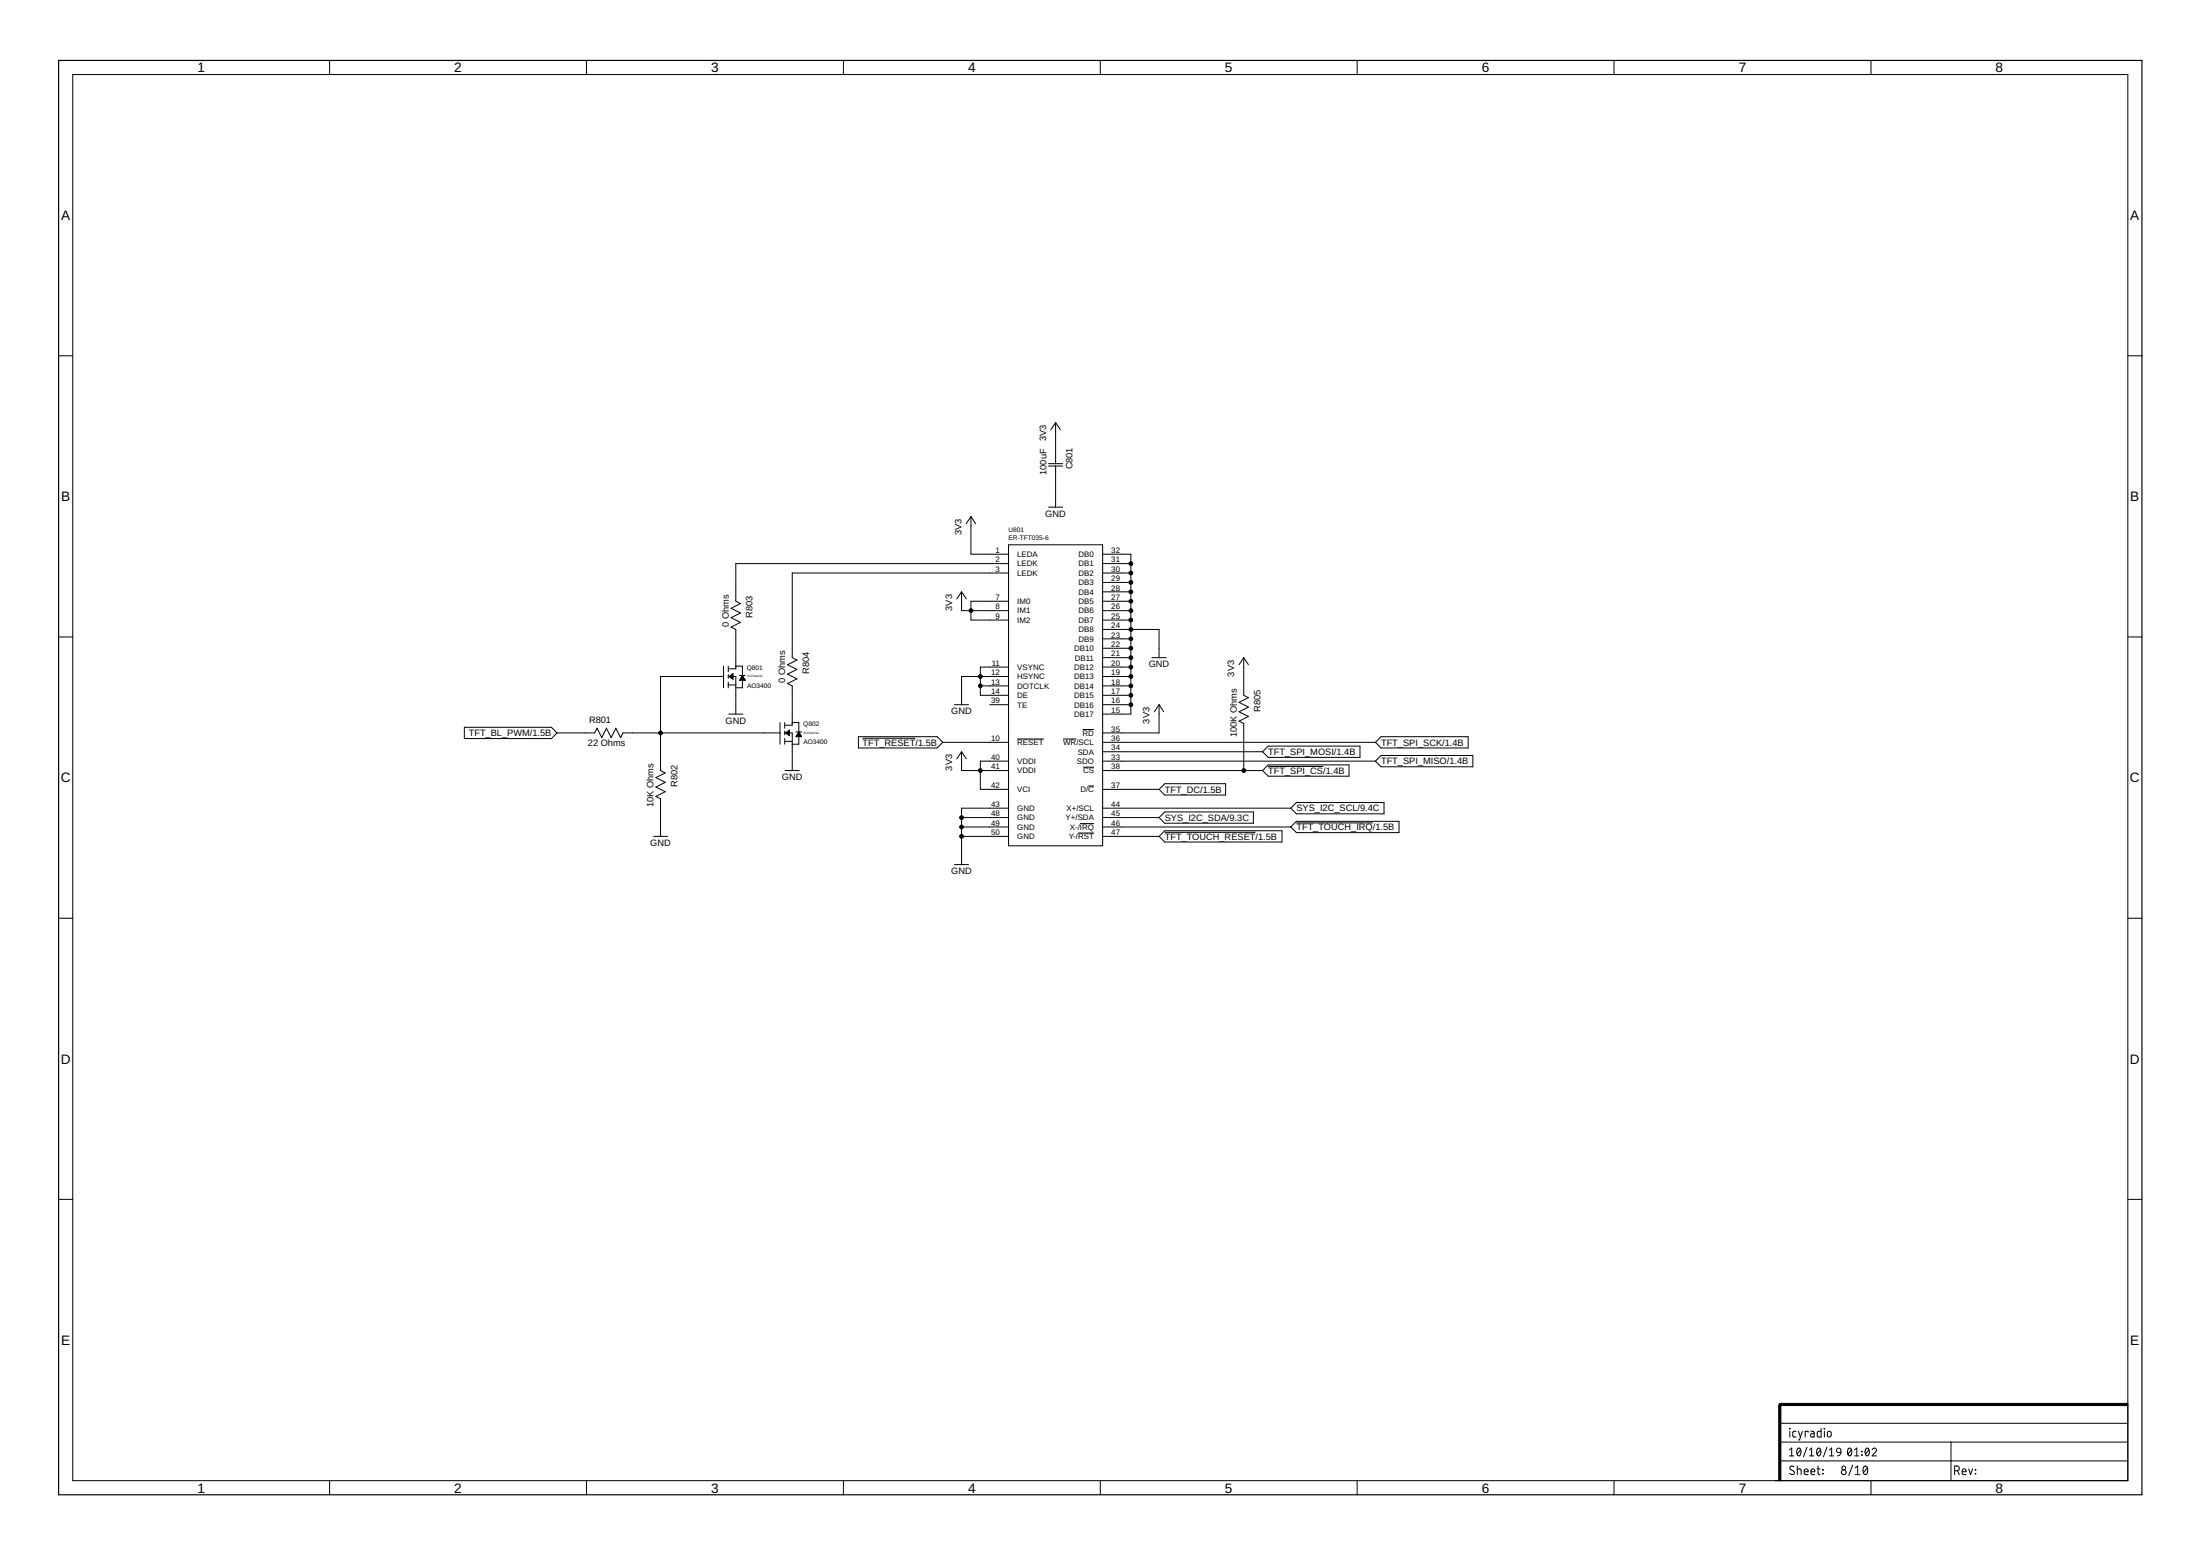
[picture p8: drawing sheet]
<svg xmlns="http://www.w3.org/2000/svg" width="594mm" height="420mm" viewBox="0 0 594 420" stroke-linecap="round" stroke-linejoin="round" font-family="sans-serif">
<g fill="none" stroke="#000" stroke-width=".27">
<path d="M89 16.3v3.8M158.4 16.3v3.8M227.8 16.3v3.8M297.1 16.3v3.8M366.5 16.3v3.8M435.8 16.3v3.8M505.2 16.3v3.8M19.6 20.1h555v379.7h-555zM15.8 96.1h3.8M574.6 96.1h3.8M285.1 114.1v11.1M285.1 114.1l1.2 1.9"/>
<path d="M285.1 114.1l-1.3 1.9M262.2 139.5v10.1h10.2M262.2 139.5l1.3 1.9M262.2 139.5l-1.3 1.9M283.1 125.2h3.9M283.1 125.8h3.9M283.1 136.9h3.9M285.1 125.8v11.1M259.7 159.8v5.1h12.7M259.7 159.8l1.2 1.9M259.7 159.8l-1.3 1.9M272.4 147.1h25.4v81.3h-25.4z"/>
<path d="M272.4 152.2h-73.7v10.1l1.3 .7-2.6 1.3 2.6 1.2-2.6 1.3 2.6 1.3-2.6 1.2 1.3 .7v10.6h-2M272.4 154.7h-58.5v22.9l1.3 .6-2.5 1.3 2.5 1.3-2.5 1.2 2.5 1.3-2.5 1.3 1.2 .6v10.6h-1.9M297.8 149.6h7.6v43.2h-7.6M297.8 152.2h7.6M297.8 154.7h7.6M297.8 157.3h7.6M297.8 159.8h7.6M15.8 172h3.8M195.4 179.9v5.8M196.7 179.9v1.5M198.7 179.9h1.8v5.8h-1.8M272.4 162.3h-10.2v5.1h10.2"/>
<path d="M297.8 162.3h7.6M297.8 164.9h7.6M297.8 167.4h7.6M297.8 170h15.2v7.6M297.8 172.5h7.6M297.8 175h7.6M297.8 177.6h7.6M311.1 177.6h3.8M335.9 177.6v10.1l1.2 .7-2.5 1.3 2.5 1.2-2.5 1.3 2.5 1.3-2.5 1.2 1.3 .7v12.7M335.9 177.6l1.2 1.9M335.9 177.6l-1.3 1.9M574.6 172h3.8"/>
<path d="M125.4 196.4h23.5l1.5 1.5-1.5 1.5h-23.5zM150.4 197.9h10.2l.6-1.3 1.3 2.6 1.3-2.6 1.2 2.6 1.3-2.6 1.3 2.6 .6-1.3h42.4M195.4 182.7h-17v25.4l1.2 .6-2.5 1.3 2.5 1.2-2.5 1.3 2.5 1.3-2.5 1.3 1.3 .6v10.1M196.7 182.2v1M196.7 184.2v1.5M196.7 185h2M196.7 182.7h2v10.1M196.8 192.8h3.8M196.9 182.7l1-.8v1.5zM197.3 182.6l.1 .3M197.4 182.5l.1 .4M197.4 182.5l-.1 .3-.2-.3"/>
<path d="M197.5 182.4l-.1 .1M197.8 182.1v.3M197.8 182.2v1l-.1-1-.2 .8v-.7h.3M199.7 182.4h1.5M200.4 182.7l.2 .1M200.5 182.4l.7 1.3h-1.5zM200.5 183.3h.4M200.6 182.7v.5M200.6 182.7l.1 .2M200.6 182.8l-.3 .1 .1 .1M200.7 183l-.5 .2h.7M200.8 183.3l-.2-.5h-.2v.4h-.3v.4"/>
<path d="M200.8 183.2h.1M200.9 183.2v.4h.2h-1.2M200.9 183.3h-.9v.1h1M201 183.4v.1M201 183.5h.1M201.1 183.5l-.1 .1M210.6 195.1v5.9M211.9 195.1v1.5M211.9 197.4v1M211.9 199.4v1.6M212 197.9h1.9v10.2M212.2 197.9l1-.8v1.6z"/>
<path d="M212.5 197.8l.1 .3M212.6 197.7l.2 .5M212.7 197.7l-.1 .3-.3-.2M212.8 197.6l-.2 .1M213 197.4l.1 1-.1-.9-.2 .7v-.7h.3M213.9 195.1h1.8v5.9h-1.8M214.9 197.7h1.6M215.7 197.9l-.1 .4M215.7 197.7l.8 1.2h-1.6zM215.7 198v.6h.5M215.8 197.9v.5M215.9 198.3l.1 .3"/>
<path d="M215.9 198.3l-.5 .1M216 198.2l-.4-.2v.4M216 198.4h.1M216.1 198.4h-.8v.4M216.1 198.4v.5h.3l-1.3-.1M216.1 198.5h-.8l-.1 .2h1M216.2 198.7h.1M216.2 198.7l.1 .1M231.8 198.9h21.2l1.6 1.5-1.6 1.6h-21.2zM232.9 199.3h14.3M257.7 190.3h3.9M264.7 185.2h7.7"/>
<path d="M267.3 190.3h5.1M272.4 180.1h-7.7v7.6h7.7M272.4 182.7h-12.7v7.6M274.7 199.5h7.1M287.1 199.5h3.6M292.3 197h3.1M297.8 180.1h7.6M297.8 182.7h7.6M297.8 185.2h7.6M297.8 187.7h7.6M297.8 190.3h7.6M313 190.3v7.6h-15.2"/>
<path d="M313 190.3l1.3 1.9M313 190.3l-1.3 1.9M372.9 198.9h23.6v3.1h-23.6l-1.5-1.6zM211.9 200.2h2M212 208.1h3.8M254.6 200.4h17.8M259.7 203v5.1h12.7M259.7 203l1.2 1.9M259.7 203l-1.3 1.9M272.4 205.5h-7.7v7.6h7.7M272.4 218.2h-12.7v15.3M292.5 207.2h2.9"/>
<path d="M293.9 212.2h1.5M297.8 200.4h73.6M297.8 203h43.1M297.8 205.5h73.6M297.8 213.1h15.2M297.8 208.1h43.1M297.8 218.2h50.8M314.5 211.6h16.5v3.1h-16.5l-1.5-1.6zM314.5 219.2h24v3.1h-24l-1.5-1.5zM342.5 201.5h24.7v3h-24.7l-1.6-1.5zM342.5 206.5h21.8v3.1h-21.8l-1.6-1.5zM342.5 207h14.8"/>
<path d="M350.1 216.7h23.6v3.1h-23.6l-1.5-1.6zM372.9 204h24.8v3.1h-24.8l-1.5-1.6zM176.5 225.8h3.8M257.7 233.5h3.9M259.7 220.8h12.7M259.7 223.3h12.7M259.7 225.8h12.7M291.1 224.9h4.3M291.6 222.4h3.8M297.8 220.8h15.2M297.8 223.3h50.8M297.8 225.8h15.2"/>
<path d="M314.5 224.3h31.7v3.1h-31.7l-1.5-1.6zM314.5 224.7h24.5M350.1 221.8h27.7v3h-27.7l-1.5-1.5zM350.1 222.2h20.6M15.8 247.9h3.8M574.6 247.9h3.8M15.8 323.9h3.8M574.6 323.9h3.8M89 399.8v3.8M158.4 399.8v3.8M227.8 399.8v3.8M297.1 399.8v3.8"/>
<path d="M366.5 399.8v3.8M435.8 399.8v3.8M480.6 394.5h94M480.6 389.4h94M480.6 384.3h94M483.2 391.5l.6-.5v2.1M483.2 393.1h1.2M483.3 385.7l.1 .1zM483.3 386.5v1.5M484.4 396a.58 .58 0 0 0-.9 0 .58 .58 0 0 0 .1 .8l.7 .4a.54 .54 0 0 1 .2 .7 .54 .54 0 0 1-.8 .2l-.4-.2M485 386.5h-.6l-.3 .4 .1 1 .8 .1M485.3 396.6l1 .1 .1 1.5"/>
<path d="M485.3 395.9v2.3M485.4 391.2a.67 .67 0 0 1 .8 .1 .67 .67 0 0 1 .1 .8 .67 .67 0 0 1-.1 .8 .67 .67 0 0 1-.8 .1 1.64 1.64 0 0 1 0-1.8zM485.6 386.5l.6 1.5M486.2 391.5l-.9 1.2M486.7 386.5l-.8 2.3h-.3M487.2 397.4h1.1a.54 .54 0 0 0-.4-.7 .54 .54 0 0 0-.7 .5l.1 .9 1 .1M488 390.8l-1 2.6M488.3 386.7v-.2h-.8v1.5M488.6 393.1h1.2M488.6 391.5l.6-.5v2.1M489 386.5h.6l.3 .2v1.3h-.6a.46 .46 0 0 1-.5-.4 .46 .46 0 0 1 .5-.5h.6M489 397.4h1.1a.54 .54 0 0 0-.4-.7 .54 .54 0 0 0-.7 .5l.1 .9 1 .1"/>
<path d="M490.7 396.6h.7M490.8 391.2a.67 .67 0 0 1 .8 .1 .67 .67 0 0 1 .1 .8 .67 .67 0 0 1-.1 .8 .67 .67 0 0 1-.8 .1 1.76 1.76 0 0 1 0-1.8zM490.9 395.9l.1 2.1 .4 .2M491.6 391.5l-.9 1.2M491.8 385.7v2.3h-.8l-.3-.2v-1.1l.3-.2h.8M492.2 396.8l.1 .2zM492.2 397.9l.1 .1zM492.6 385.7l.1 .1zM492.7 386.5v1.5M493.3 390.8l-.9 2.6M493.6 386.7l.3-.2 .5 .2 .1 .8a.52 .52 0 0 1-.5 .5 .52 .52 0 0 1-.5-.5zM494 393.1h1.2"/>
<path d="M494 391.5l.6-.5v2.1M496.1 391.2l.3-.2 .6 .2 .1 1-1-.2zM497.1 392.2l-.3 .7-.6 .2M499.2 391.2a.66 .66 0 0 1 .7 .1 .66 .66 0 0 1 .1 .8 .63 .63 0 0 1-.1 .8 .63 .63 0 0 1-.9-.1l-.1-.7zM499.9 391.5l-.9 1.2M500.3 395.6l-1.1 2.8M500.8 393.1h1.2M500.8 391.5l.6-.5v2.1M501 398.2h1.3M501 396.4l.6-.5v2.3M502.7 391.9l.2 .1zM502.7 392.8l.2 .2z"/>
<path d="M503.3 396a.61 .61 0 0 1 .8 0 .61 .61 0 0 1 .2 .7 .99 .99 0 0 1-.7 1.5 1.62 1.62 0 0 1-.3-2.2zM503.9 391.2a.66 .66 0 0 1 .8 .1 .66 .66 0 0 1 .1 .8 .63 .63 0 0 1-.2 .8 .63 .63 0 0 1-.8-.1l-.2-.7zM504.2 396.4l-1 1.3M504.7 391.5l-1 1.2M505.2 399.8v3.8M505.5 391.5a.58 .58 0 0 1 .9-.5 .58 .58 0 0 1 .1 1l-1 1.1h1.2M526.8 389.4v10.3M527.8 397.2h.6a.65 .65 0 0 0 .7-.7 .65 .65 0 0 0-.7-.6h-.6v2.3M528.6 397.2l.5 1M529.9 397.4h1a.54 .54 0 0 0-.4-.7 .54 .54 0 0 0-.6 .5l.1 .9 .9 .1M531.6 396.6l.5 1.6 .6-1.6M533.4 397.9l.1 .1z"/>
<path d="M533.4 396.8l.1 .2z"/>
<circle cx="497.9" cy="396.4" r=".52"/>
<circle cx="497.9" cy="397.5" r=".65"/>
</g>
<path d="M15.8 16.3h562.6v387.3h-562.6z" fill="none" stroke="#000" stroke-width=".32"/>
<path d="M480.3 379.5h.6v20.3h-.6zM480.6 378.9h94v.6h-94z" fill="#000" stroke="#000" stroke-width=".27"/>
<path d="M481.9 379.2h-1.3v1.3" fill="none" stroke="#000" stroke-width=".61"/>
<g fill="#000" stroke="#000" stroke-width=".27">
<circle cx="305.4" cy="154.7" r=".51"/>
<circle cx="305.4" cy="159.8" r=".51"/>
<circle cx="305.4" cy="152.2" r=".51"/>
<circle cx="305.4" cy="157.3" r=".51"/>
<circle cx="262.2" cy="164.9" r=".51"/>
<circle cx="305.4" cy="167.4" r=".51"/>
<circle cx="305.4" cy="164.9" r=".51"/>
<circle cx="305.4" cy="175" r=".51"/>
<circle cx="305.4" cy="170" r=".51"/>
<circle cx="305.4" cy="162.3" r=".51"/>
<circle cx="305.4" cy="177.6" r=".51"/>
<circle cx="305.4" cy="172.5" r=".51"/>
<circle cx="178.4" cy="197.9" r=".51"/>
<circle cx="264.7" cy="182.7" r=".51"/>
<circle cx="264.7" cy="185.2" r=".51"/>
<circle cx="305.4" cy="182.7" r=".51"/>
<circle cx="305.4" cy="185.2" r=".51"/>
<circle cx="305.4" cy="187.7" r=".51"/>
<circle cx="305.4" cy="190.3" r=".51"/>
<circle cx="305.4" cy="180.1" r=".51"/>
<circle cx="264.7" cy="208.1" r=".51"/>
<circle cx="335.9" cy="208.1" r=".51"/>
<circle cx="259.7" cy="223.3" r=".51"/>
<circle cx="259.7" cy="225.8" r=".51"/>
<circle cx="259.7" cy="220.8" r=".51"/>
</g>
<g font-size="3.7">
<text x="53.3" y="19.5">1</text>
<text x="122.7" y="19.5">2</text>
<text x="192" y="19.5">3</text>
<text x="261.4" y="19.5">4</text>
<text x="330.8" y="19.5">5</text>
<text x="400.2" y="19.5">6</text>
<text x="469.5" y="19.5">7</text>
<text x="538.9" y="19.5">8</text>
<text x="16.5" y="59.4">A</text>
<text x="575.3" y="59.4">A</text>
<text x="16.5" y="135.3">B</text>
<text x="575.3" y="135.3">B</text>
<text x="16.4" y="211.3">C</text>
<text x="575.2" y="211.3">C</text>
<text x="16.4" y="287.2">D</text>
<text x="575.2" y="287.2">D</text>
<text x="16.5" y="363.1">E</text>
<text x="575.3" y="363.1">E</text>
<text x="53.3" y="403">1</text>
<text x="122.7" y="403">2</text>
<text x="192" y="403">3</text>
<text x="261.4" y="403">4</text>
<text x="330.8" y="403">5</text>
<text x="400.2" y="403">6</text>
<text x="469.5" y="403">7</text>
<text x="538.9" y="403">8</text>
</g>
<g font-size="2.5">
<text x="282.5" y="119.2" transform="rotate(-90 282.5 119.2)">3V3</text>
<text x="282.6" y="128.2" transform="rotate(-90 282.6 128.2)">100uF</text>
<text x="289.6" y="126.8" transform="rotate(-90 289.6 126.8)">C801</text>
<text x="282.3" y="139.5">GND</text>
<text x="259.7" y="144.6" transform="rotate(-90 259.7 144.6)">3V3</text>
<text x="203.2" y="166.8" transform="rotate(-90 203.2 166.8)">R803</text>
<text x="257.1" y="164.9" transform="rotate(-90 257.1 164.9)">3V3</text>
<text x="196.8" y="169.2" transform="rotate(-90 196.8 169.2)">0 Ohms</text>
<text x="212.1" y="184.5" transform="rotate(-90 212.1 184.5)">0 Ohms</text>
<text x="218.5" y="182" transform="rotate(-90 218.5 182)">R804</text>
<text x="310.2" y="180.1">GND</text>
<text x="333.3" y="182.7" transform="rotate(-90 333.3 182.7)">3V3</text>
<text x="159.1" y="195.1">R801</text>
<text x="195.9" y="195.4">GND</text>
<text x="256.9" y="192.8">GND</text>
<text x="310.4" y="195.4" transform="rotate(-90 310.4 195.4)">3V3</text>
<text x="340.4" y="192.2" transform="rotate(-90 340.4 192.2)">R805</text>
<text x="126.6" y="198.8">TFT_BL_PWM/1.5B</text>
<text x="158.7" y="201.6">22 Ohms</text>
<text x="232.9" y="201.3">TFT_RESET/1.5B</text>
<text x="334" y="199.1" transform="rotate(-90 334 199.1)">100K Ohms</text>
<text x="342.4" y="203.9">TFT_SPI_MOSI/1.4B</text>
<text x="372.9" y="201.3">TFT_SPI_SCK/1.4B</text>
<text x="257.1" y="208.1" transform="rotate(-90 257.1 208.1)">3V3</text>
<text x="342.4" y="209">TFT_SPI_CS/1.4B</text>
<text x="372.9" y="206.4">TFT_SPI_MISO/1.4B</text>
<text x="182.9" y="212.5" transform="rotate(-90 182.9 212.5)">R802</text>
<text x="211.1" y="210.6">GND</text>
<text x="314.5" y="214">TFT_DC/1.5B</text>
<text x="176.5" y="218" transform="rotate(-90 176.5 218)">10K Ohms</text>
<text x="314.5" y="221.7">SYS_I2C_SDA/9.3C</text>
<text x="350.1" y="219.1">SYS_I2C_SCL/9.4C</text>
<text x="314.5" y="226.7">TFT_TOUCH_RESET/1.5B</text>
<text x="350.1" y="224.2">TFT_TOUCH_IRQ/1.5B</text>
<text x="175.6" y="228.4">GND</text>
<text x="256.9" y="236">GND</text>
</g>
<g font-size="2.1">
<text x="268.8" y="149.3">1</text>
<text x="300.1" y="149.3">32</text>
<text x="268.8" y="151.8">2</text>
<text x="268.8" y="154.4">3</text>
<text x="274.7" y="150.4">LEDA</text>
<text x="274.7" y="153">LEDK</text>
<text x="274.7" y="155.5">LEDK</text>
<text x="291.3" y="150.4">DB0</text>
<text x="291.3" y="153">DB1</text>
<text x="291.3" y="155.5">DB2</text>
<text x="300.1" y="151.8">31</text>
<text x="300.1" y="154.4">30</text>
<text x="291.3" y="158">DB3</text>
<text x="291.3" y="160.6">DB4</text>
<text x="300.1" y="156.9">29</text>
<text x="300.1" y="159.5">28</text>
<text x="268.8" y="162">7</text>
<text x="268.8" y="164.5">8</text>
<text x="268.8" y="167.1">9</text>
<text x="274.7" y="163.1">IM0</text>
<text x="274.7" y="165.7">IM1</text>
<text x="291.3" y="163.1">DB5</text>
<text x="291.3" y="165.7">DB6</text>
<text x="300.1" y="162">27</text>
<text x="300.1" y="164.5">26</text>
<text x="300.1" y="167.1">25</text>
<text x="274.7" y="168.2">IM2</text>
<text x="291.3" y="168.2">DB7</text>
<text x="291.3" y="170.7">DB8</text>
<text x="291.3" y="173.3">DB9</text>
<text x="300.1" y="169.6">24</text>
<text x="300.1" y="172.2">23</text>
<text x="267.8" y="179.8">11</text>
<text x="290.1" y="175.8">DB10</text>
<text x="290.2" y="178.4">DB11</text>
<text x="300.1" y="174.7">22</text>
<text x="300.1" y="177.2">21</text>
<text x="300.1" y="179.8">20</text>
<text x="267.6" y="182.3">12</text>
<text x="267.6" y="184.9">13</text>
<text x="274.7" y="180.9">VSYNC</text>
<text x="274.7" y="183.4">HSYNC</text>
<text x="274.7" y="186">DOTCLK</text>
<text x="290.1" y="180.9">DB12</text>
<text x="290.1" y="183.4">DB13</text>
<text x="290.1" y="186">DB14</text>
<text x="300.1" y="182.3">19</text>
<text x="300.1" y="184.9">18</text>
<text x="267.6" y="187.4">14</text>
<text x="267.6" y="189.9">39</text>
<text x="274.7" y="188.5">DE</text>
<text x="274.7" y="191.1">TE</text>
<text x="290.1" y="188.5">DB15</text>
<text x="290.1" y="191.1">DB16</text>
<text x="300.1" y="187.4">17</text>
<text x="300.1" y="189.9">16</text>
<text x="290.1" y="193.6">DB17</text>
<text x="300.1" y="192.5">15</text>
<text x="300.1" y="197.6">35</text>
<text x="267.6" y="200.1">10</text>
<text x="274.7" y="201.2">RESET</text>
<text x="287.1" y="201.2">WR/SCL</text>
<text x="291" y="203.8">SDA</text>
<text x="292.3" y="198.7">RD</text>
<text x="300.1" y="202.6">34</text>
<text x="300.1" y="200.1">36</text>
<text x="267.6" y="205.2">40</text>
<text x="267.6" y="207.7">41</text>
<text x="274.7" y="206.3">VDDI</text>
<text x="274.7" y="208.8">VDDI</text>
<text x="290.8" y="206.3">SDO</text>
<text x="292.4" y="208.8">CS</text>
<text x="300.1" y="205.2">33</text>
<text x="300.1" y="207.7">38</text>
<text x="267.6" y="212.8">42</text>
<text x="274.7" y="213.9">VCI</text>
<text x="291.7" y="213.9">D/C</text>
<text x="300.1" y="212.8">37</text>
<text x="267.6" y="217.9">43</text>
<text x="267.6" y="220.4">48</text>
<text x="274.7" y="219">GND</text>
<text x="274.7" y="221.5">GND</text>
<text x="287.8" y="221.5">Y+/SDA</text>
<text x="288" y="219">X+/SCL</text>
<text x="300.1" y="217.9">44</text>
<text x="300.1" y="220.4">45</text>
<text x="267.6" y="223">49</text>
<text x="267.6" y="225.5">50</text>
<text x="274.7" y="224.1">GND</text>
<text x="274.7" y="226.6">GND</text>
<text x="288.6" y="226.6">Y-/RST</text>
<text x="288.9" y="224.1">X-/IRQ</text>
<text x="300.1" y="223">46</text>
<text x="300.1" y="225.5">47</text>
</g>
<g font-size="1.8">
<text x="272.4" y="143.6">U801</text>
<text x="272.4" y="145.8">ER-TFT035-6</text>
<text x="201.7" y="180.9">Q801</text>
<text x="201.7" y="185.7">AO3400</text>
<text x="216.9" y="196.1">Q802</text>
<text x="217" y="201">AO3400</text>
</g>
<g font-size=".8">
<text x="201.8" y="182.9">N-Channel</text>
<text x="217.1" y="198.1">N-Channel</text>
</g>
</svg>
